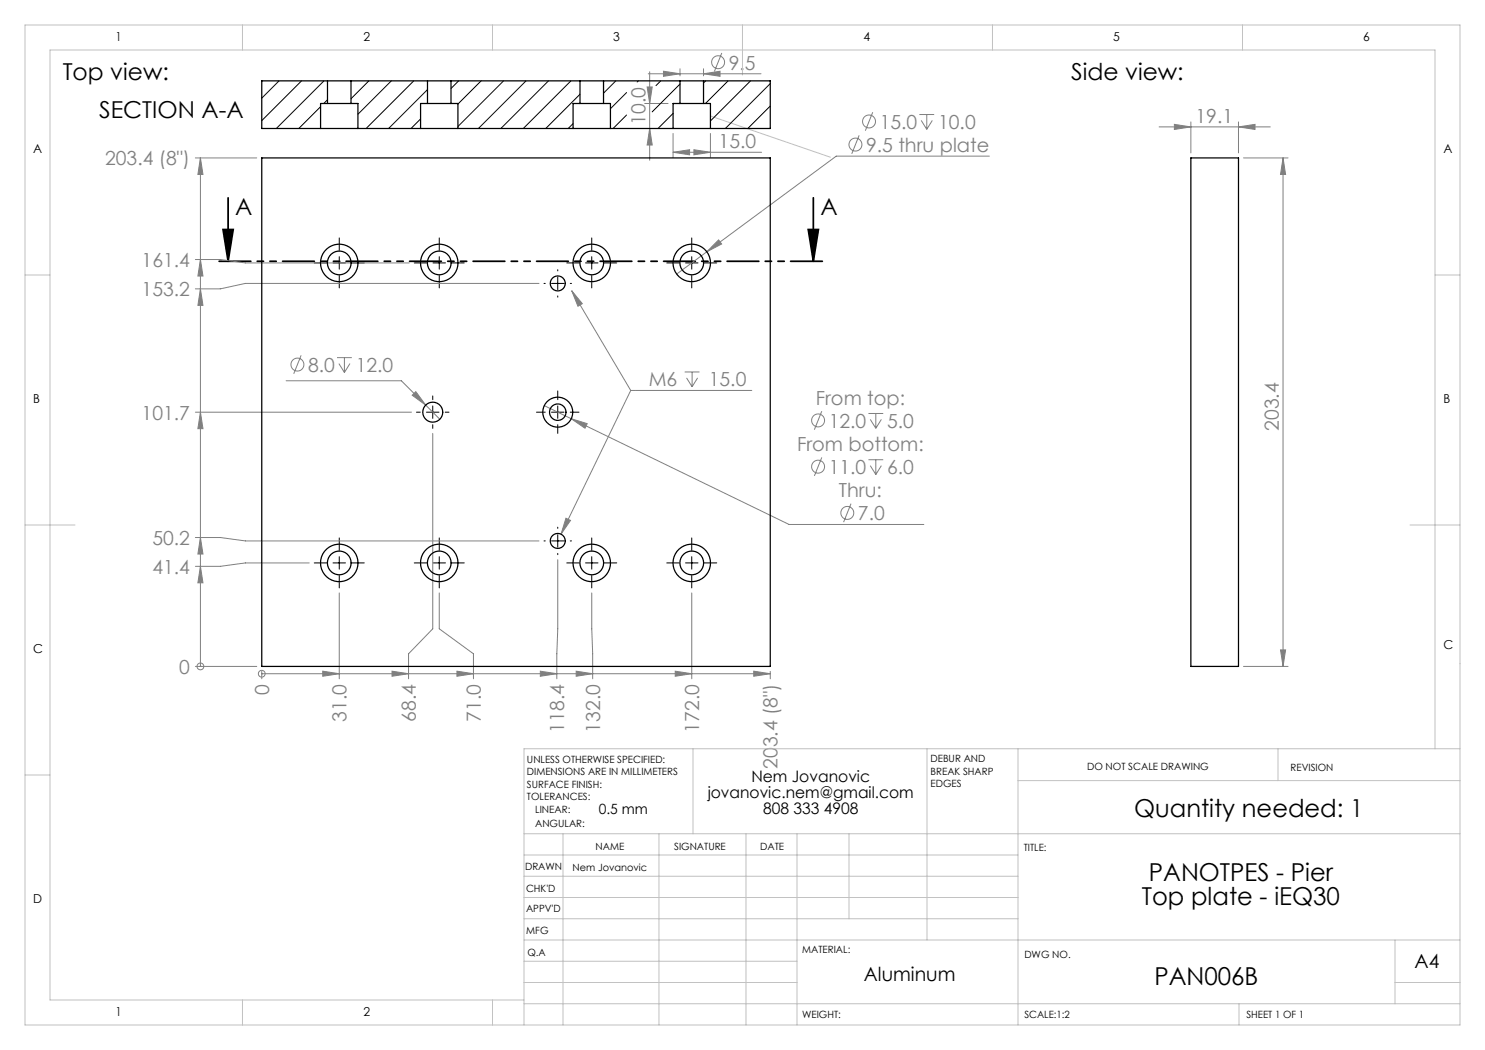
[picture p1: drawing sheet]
<svg xmlns="http://www.w3.org/2000/svg" width="297mm" height="210mm" viewBox="0 0 297 210" stroke-linecap="round" stroke-linejoin="round" font-family="sans-serif">
<g fill="none" stroke="#808080" stroke-width=".2">
<path d="M129.4 17.4h1l-.5 3.3zM129.6 14.8h22.6M129.9 14.3v17.7M132.7 14.2l3.3 .6-3.3 .5zM136 13.8v1.4M140.7 14.8l3.3-.6v1.1zM140.7 13.8v1.4M144.4 10.6l-1.5 3.7M39.1 31.6h12.3M40.1 31.6v101.7M40.1 31.6l.5 3.3h-1zM128.9 20.7h4.7"/>
<path d="M129.9 25.7l.5 3.3h-1zM134.6 30.5l3.3-.6v1.1zM134.6 26.7v4.8M134.6 30.5h17.7M138.8 29.9l3.3 .6-3.3 .5zM142.1 26.7v4.8M171.8 27.1l-1.5 3.7M174.5 22.4l-1.4 3.7M183.9 22.9h2.9M184.2 24.1l1.2 1.8M185.4 22.9v3M186.5 24.1l-1.1 1.8"/>
<path d="M197.9 31.2h-30.7l-25.8 19.2M231.8 25.4h22.2M234.9 24.9l3.3 .5-3.3 .5zM238.2 24.4v6.2M247.7 25.4l3.3-.5v1zM247.7 24.4v6.2M248.7 31.6h8.9M256.6 31.6l.5 3.3h-1zM256.6 31.6v101.7M39.1 51.9h5l5 .7h32.8M40.1 57.8l.5 3.3h-1zM40.1 51.9l.5 3.3h-1z"/>
<path d="M107.8 56.7h-58.7l-5 1.1h-5M114.3 58.2l2.2 2.5-.9 .6zM114.3 58.2l11.8 19.9M141.4 50.4l-6.1 4.4M143.7 48l.6 .8-2.9 1.6zM57.2 76.2h23.1l7.7 7.6M60.2 71.1l-1.5 3.7M67.4 71.5h3M67.8 72.7l1.1 1.8M68.9 71.5v3M70 72.7l-1.1 1.8M82.4 79l.8-.7 1.9 2.7z"/>
<path d="M126.1 78.1l-13.9 28.7M126.1 78.1h24.3M136.9 74.4h3M137.3 75.6l1.1 1.8M138.4 74.4v3M139.5 75.6l-1.1 1.8M39.1 82.4h43.2M40.1 82.4l.5 3.3h-1zM86.6 86.7v39.1l-4.9 5v5M108.9 81.1l48.9 23.8h27M114.3 83.7l3.1 1-.4 .9zM164.4 82.2l-1.5 3.7"/>
<path d="M164.4 91.5l-1.5 3.7M173.7 82.7h2.9M173.7 91.9h2.9M174.1 83.9l1.1 1.8M174.1 93.1l1.1 1.8M175.2 82.7v3M175.2 91.9v3M176.3 83.9l-1.1 1.8M176.3 93.1l-1.1 1.8M39.1 107.5h5l5 .7h58.7M40.1 113.3l.5 3.3h-1zM40.1 107.5l.5 3.3h-1z"/>
<path d="M61.9 112.6h-12.8l-5 .7h-5M67.9 118.6v17.2M87.9 118.6v7.2l6.8 5v5M111.6 111.9v13.9l-.2 10M113.2 103.6l.9 .5-1.9 2.7zM118.4 118.6l.1 17.2M138.4 118.6v17.2M170.2 100.7l-1.5 3.7M39.1 133.3h12.3M40.1 133.3h.1M52.4 134.7h.1M52.4 134.3v1.5"/>
<path d="M52.4 134.7h101.7M64.5 134.2l3.4 .5-3.4 .6zM78.4 134.2l3.3 .5-3.3 .6zM91.4 134.2l3.3 .5-3.3 .6zM108.1 134.2l3.3 .5-3.3 .6zM115.2 134.2l3.3 .5-3.3 .6zM135 134.2l3.4 .5-3.4 .6zM150.7 134.2l3.4 .5-3.4 .6zM154.1 134.3v1.5M248.7 133.3h8.9M256.1 130h1l-.5 3.3z"/>
<circle cx="143.6" cy="12.4" r="1.29"/>
<circle cx="171.1" cy="28.9" r="1.29"/>
<circle cx="173.8" cy="24.3" r="1.29"/>
<circle cx="59.5" cy="72.9" r="1.29"/>
<circle cx="163.6" cy="84.1" r="1.29"/>
<circle cx="163.6" cy="93.3" r="1.29"/>
<circle cx="169.5" cy="102.6" r="1.29"/>
<circle cx="40.1" cy="133.3" r=".68"/>
<circle cx="52.4" cy="134.7" r=".68"/>
</g>
<path d="M45.6 39.6v12.7M162.7 39.6v12.7M44.6 45.9h2l-1 6.4zM161.7 45.9h2l-1 6.4z" fill="none" stroke="#000" stroke-width=".35"/>
<g fill="none" stroke="#000" stroke-width=".2" stroke-dasharray="15.2 1.3 1.3 1.3">
<path d="M65.4 52.6h-2.5M67.9 50.1v-2.5M67.9 55.1v2.5M70.4 52.6h2.5M85.4 52.6h-2.5M87.9 50.1v-2.5M87.9 55.1v2.5M90.4 52.6h2.5M109.1 56.7h-.3M111.6 54.2v-.3M111.6 59.2v.2M114.1 56.7h.2"/>
<path d="M115.9 52.6h-2.5M118.4 50.1v-2.5M118.4 55.1v2.5M120.9 52.6h2.5M135.9 52.6h-2.5M138.4 50.1v-2.5M138.4 55.1v2.5M140.9 52.6h2.5M86.6 79.9v-.7M111.6 79.9v-1.7M84.1 82.4h-.8M86.6 84.9v.8"/>
<path d="M89.1 82.4h.7M109.1 82.4h-1.8M111.6 84.9v1.8M114.1 82.4h1.7M65.4 112.6h-2.5M67.9 110.1v-2.5M67.9 115.1v2.5M70.4 112.6h2.5M85.4 112.6h-2.5M87.9 110.1v-2.5M87.9 115.1v2.5M90.4 112.6h2.5"/>
<path d="M109.1 108.2h-.3M111.6 105.7v-.3M111.6 110.7v.2M114.1 108.2h.2M115.9 112.6h-2.5M118.4 110.1v-2.5M118.4 115.1v2.5M120.9 112.6h2.5M135.9 112.6h-2.5M138.4 110.1v-2.5M138.4 115.1v2.5M140.9 112.6h2.5"/>
</g>
<g fill="none" stroke="#000" stroke-width=".2">
<path d="M66.6 52.6h2.5M67.9 51.3v2.5M86.6 52.6h2.5M87.9 51.3v2.5M110.3 56.7h2.5M111.6 55.4v2.5M117.1 52.6h2.5M118.4 51.3v2.5M137.1 52.6h2.5M138.4 51.3v2.5M85.3 82.4h2.5M86.6 81.2v2.5"/>
<path d="M110.3 82.4h2.5M111.6 81.2v2.5M66.6 112.6h2.5M67.9 111.3v2.5M86.6 112.6h2.5M87.9 111.3v2.5M110.3 108.2h2.5M111.6 106.9v2.5M117.1 112.6h2.5M118.4 111.3v2.5M137.1 112.6h2.5M138.4 111.3v2.5"/>
</g>
<path d="M43.6 52.3h121.1" fill="none" stroke="#000" stroke-width=".35" stroke-dasharray="6.3 1.3 1.3 1.3 1.3 1.3" stroke-dashoffset="-.2"/>
<g fill="none" stroke="#c0c0c0" stroke-width=".2">
<path d="M5 5h287v200h-287zM48.5 5v5M98.5 5v5M148.5 5v10M198.5 5v5M248.5 5v5M142.1 23.2l24 8.2M5 55h5M287 55h5M5 105h10M282 105h10M5 155h5"/>
<path d="M138.6 149.8v17M185.4 149.8v38.2M203.6 149.8v55.2M203.6 156.1h88.4M255.6 149.8v6.3M287 149.8v-139.8h-277v190h94.8M292 149.8h-187.2v55.2M104.8 166.8h187.2M104.8 179.5h98.8M104.8 175.3h98.8M104.8 171h98.8M112.6 166.8v38.2"/>
<path d="M131.8 166.8v38.2M149.2 166.8v38.2M159.4 166.8v38.2M169.8 166.8v17M104.8 183.8h98.8M104.8 196.5h54.6M104.8 192.3h54.6M104.8 188h187.2M279 196.5h13M279 188v12.8M48.5 200v5M98.5 200v5"/>
<path d="M104.8 200.8h187.2M247.8 200.8v4.2"/>
</g>
<path d="M44.6 45.9h2l-1 6.4zM161.7 45.9h2l-1 6.4z" fill="#000"/>
<g fill="#808080">
<path d="M114.3 58.2l2.2 2.5-.9 .6zM113.2 103.6l.9 .5-1.9 2.7z"/>
<path d="M40.1 113.3l.5 3.3h-1zM40.1 107.5l.5 3.3h-1zM40.1 82.4l.5 3.3h-1zM40.1 57.8l.5 3.3h-1zM40.1 51.9l.5 3.3h-1zM40.1 31.6l.5 3.3h-1z"/>
<path d="M64.5 134.2l3.4 .5-3.4 .6zM78.4 134.2l3.3 .5-3.3 .6zM91.4 134.2l3.3 .5-3.3 .6zM108.1 134.2l3.3 .5-3.3 .6zM115.2 134.2l3.3 .5-3.3 .6zM135 134.2l3.4 .5-3.4 .6zM150.7 134.2l3.4 .5-3.4 .6z"/>
<path d="M247.7 25.4l3.3-.5v1zM234.9 24.9l3.3 .5-3.3 .5z"/>
<path d="M143.7 48l-2.3 2.4 2.9-1.6zM82.4 79l2.7 2-1.9-2.7zM114.3 83.7l2.7 1.9 .4-.9zM134.6 30.5l3.3-.6v1.1zM138.8 29.9l3.3 .6-3.3 .5zM132.7 14.2l3.3 .6-3.3 .5zM140.7 14.8l3.3-.6v1.1z"/>
<path d="M129.9 25.7l.5 3.3h-1zM129.4 17.4h1l-.5 3.3z"/>
<path d="M256.6 31.6l.5 3.3h-1zM256.1 130h1l-.5 3.3z"/>
</g>
<g fill="none" stroke="#000" stroke-width=".25">
<path d="M65.5 16.2h4.7M65.5 16.2h-13.1v9.5h11.7M65.5 16.2v4.5M70.2 16.2h15.3M70.2 16.2v4.5M85.5 16.2h4.7M85.5 16.2v4.5M90.2 16.2h25.8M90.2 16.2v4.5M116 16.2h4.7M116 16.2v4.5M120.7 16.2h15.3"/>
<path d="M120.7 16.2v4.5M136 16.2h4.7M136 16.2v4.5M140.7 16.2h13.4v9.5h-12M140.7 16.2v4.5M52.4 31.6h101.7v101.7h-101.7zM64.1 25.7h7.5M65.5 20.7h4.7M65.5 20.7h-1.4v5M70.2 20.7h1.4v5M71.6 25.7h12.5M84.1 25.7h7.5"/>
<path d="M85.5 20.7h4.7M85.5 20.7h-1.4v5M90.2 20.7h1.4v5M91.6 25.7h23M114.6 25.7h7.5M116 20.7h4.7M116 20.7h-1.4v5M120.7 20.7h1.4v5M122.1 25.7h12.5M134.6 25.7h7.5M136 20.7h4.7M136 20.7h-1.4v5"/>
<path d="M140.7 20.7h1.4v5M238.2 31.6h9.5v101.7h-9.5z"/>
<circle cx="67.9" cy="52.6" r="2.38"/>
<circle cx="67.9" cy="52.6" r="3.7"/>
<circle cx="87.9" cy="52.6" r="3.7"/>
<circle cx="87.9" cy="52.6" r="2.38"/>
<circle cx="111.6" cy="56.7" r="1.5"/>
<circle cx="118.4" cy="52.6" r="2.37"/>
<circle cx="118.4" cy="52.6" r="3.7"/>
<circle cx="138.4" cy="52.6" r="2.37"/>
<circle cx="138.4" cy="52.6" r="3.7"/>
<circle cx="86.6" cy="82.4" r="2"/>
<circle cx="111.6" cy="82.4" r="3"/>
<circle cx="111.6" cy="82.4" r="1.65"/>
<circle cx="67.9" cy="112.6" r="3.7"/>
<circle cx="67.9" cy="112.6" r="2.38"/>
<circle cx="87.9" cy="112.6" r="3.8"/>
<circle cx="87.9" cy="112.6" r="2.38"/>
<circle cx="111.6" cy="108.2" r="1.5"/>
<circle cx="118.4" cy="112.6" r="3.8"/>
<circle cx="118.4" cy="112.6" r="2.37"/>
<circle cx="138.4" cy="112.6" r="3.8"/>
<circle cx="138.4" cy="112.6" r="2.37"/>
</g>
<g fill="none" stroke="#000" stroke-width=".2">
<path d="M55.8 16.2l-3.4 3.4M60.3 16.2l-7.9 7.9M64.8 16.2l-9.5 9.5M65.5 20l-.7 .7M73.8 16.2l-3.6 3.5M78.3 16.2l-6.7 6.7M82.8 16.2l-9.6 9.5M85.5 17.9l-7.8 7.8M91.7 16.2l-1.5 1.5M96.2 16.2l-4.6 4.6M100.7 16.2l-9.1 9.1M105.2 16.2l-9.5 9.5"/>
<path d="M109.7 16.2l-9.5 9.5M114.2 16.2l-9.5 9.5M116 18.9l-6.8 6.8M123.2 16.2l-2.5 2.4M125.3 18.5l-3.2 3.2M127.7 16.2l-.3 .2M132.1 16.2l-.9 .9M136 16.8l-5.6 5.6M141.1 16.2l-.4 .4M145.6 16.2l-4.5 4.5M150.1 16.2l-8 8M154.1 16.7l-9 9"/>
<path d="M64.1 21.3l-4.3 4.4M84.1 23.8l-1.9 1.9M114.6 24.7l-1 1M125.3 23l-2.7 2.7M134.6 22.7l-3 3M154.1 21.2l-4.5 4.5"/>
</g>
<g font-size="4.9">
<text x="226.8" y="163.3">Quantity needed: 1</text>
<text x="229.8" y="176.1">PANOTPES - Pier</text>
<text x="228.4" y="181.1">Top plate - iEQ30</text>
<text x="230.9" y="196.9">PAN006B</text>
</g>
<g font-size="4.7">
<text x="12.5" y="15.9">Top view:</text>
<text x="214.2" y="15.9">Side view:</text>
<text x="19.8" y="23.7">SECTION A-A</text>
<text x="47" y="43">A</text>
<text x="164.1" y="43">A</text>
</g>
<g font-size="3.9" fill="#808080">
<text x="145.8" y="13.9">9.5</text>
<text x="129.1" y="25" transform="rotate(-90 129.1 25)">10.0</text>
<text x="143.7" y="29.6">15.0</text>
<text x="175.9" y="25.8">15.0</text>
<text x="187.6" y="25.8">10.0</text>
<text x="239.1" y="24.5">19.1</text>
<text x="21" y="33.1">203.4 (8&quot;)</text>
<text x="173.2" y="30.4">9.5 thru plate</text>
<text x="28.3" y="53.4">161.4</text>
<text x="28.3" y="59.2">153.2</text>
<text x="61.6" y="74.4">8.0</text>
<text x="71.2" y="74.4">12.0</text>
<text x="129.7" y="77.2">M6</text>
<text x="141.8" y="77.2">15.0</text>
<text x="28.3" y="83.9">101.7</text>
<text x="163.1" y="80.9">From top:</text>
<text x="165.8" y="85.6">12.0</text>
<text x="177.4" y="85.6">5.0</text>
<text x="255.8" y="86.2" transform="rotate(-90 255.8 86.2)">203.4</text>
<text x="159.4" y="90.2">From bottom:</text>
<text x="165.8" y="94.8">11.0</text>
<text x="177.4" y="94.8">6.0</text>
<text x="167.8" y="99.4">Thru:</text>
<text x="171.6" y="104.1">7.0</text>
<text x="30.5" y="109">50.2</text>
<text x="30.5" y="114.7">41.4</text>
<text x="35.8" y="134.8">0</text>
<text x="53.8" y="139" transform="rotate(-90 53.8 139)">0</text>
<text x="69.3" y="144.4" transform="rotate(-90 69.3 144.4)">31.0</text>
<text x="83.2" y="144.4" transform="rotate(-90 83.2 144.4)">68.4</text>
<text x="96.2" y="144.4" transform="rotate(-90 96.2 144.4)">71.0</text>
<text x="112.8" y="146.5" transform="rotate(-90 112.8 146.5)">118.4</text>
<text x="120" y="146.5" transform="rotate(-90 120 146.5)">132.0</text>
<text x="139.8" y="146.5" transform="rotate(-90 139.8 146.5)">172.0</text>
<text x="155.5" y="153.8" transform="rotate(-90 155.5 153.8)">203.4 (8&quot;)</text>
</g>
<g font-size="3.9">
<text x="172.8" y="196.1">Aluminum</text>
<text x="282.9" y="193.6">A4</text>
</g>
<g font-size="3.2">
<text x="141.5" y="159.5">jovanovic.nem@gmail.com</text>
<text x="150.3" y="156.4">Nem Jovanovic</text>
<text x="152.6" y="162.7">808 333 4908</text>
</g>
<text font-size="2.8" x="119.8" y="162.7">0.5 mm</text>
<g font-size="2.5">
<text x="23.1" y="8.2">1</text>
<text x="72.7" y="8.2">2</text>
<text x="122.7" y="8.2">3</text>
<text x="172.7" y="8.2">4</text>
<text x="222.7" y="8.2">5</text>
<text x="272.7" y="8.2">6</text>
<text x="6.7" y="30.7">A</text>
<text x="288.7" y="30.7">A</text>
<text x="6.7" y="80.7">B</text>
<text x="288.7" y="80.7">B</text>
<text x="6.7" y="130.7">C</text>
<text x="288.7" y="129.7">C</text>
<text x="6.7" y="180.7">D</text>
<text x="23.1" y="203.2">1</text>
<text x="72.7" y="203.2">2</text>
</g>
<g font-size="2">
<text x="105.4" y="152.6">UNLESS OTHERWISE SPECIFIED:</text>
<text x="105.4" y="155.1">DIMENSIONS ARE IN MILLIMETERS</text>
<text x="186.1" y="152.5">DEBUR AND</text>
<text x="186.1" y="155">BREAK SHARP</text>
<text x="217.4" y="154">DO NOT SCALE DRAWING</text>
<text x="258.1" y="154.2">REVISION</text>
<text x="105.4" y="157.6">SURFACE FINISH:</text>
<text x="105.4" y="160.1">TOLERANCES:</text>
<text x="186.1" y="157.5">EDGES</text>
<text x="107" y="165.4">ANGULAR:</text>
<text x="107" y="162.7">LINEAR:</text>
<text x="119.1" y="170">NAME</text>
<text x="134.8" y="169.9">SIGNATURE</text>
<text x="152" y="169.9">DATE</text>
<text x="204.8" y="170.2">TITLE:</text>
<text x="105" y="174.1">DRAWN</text>
<text x="105.2" y="178.3">CHK'D</text>
<text x="114.5" y="174.1">Nem Jovanovic</text>
<text x="105.2" y="182.4">APPV'D</text>
<text x="105.3" y="186.8">MFG</text>
<text x="105.5" y="191.1">Q.A</text>
<text x="160.4" y="190.5">MATERIAL:</text>
<text x="204.9" y="191.6">DWG NO.</text>
<text x="160.4" y="203.5">WEIGHT:</text>
<text x="204.9" y="203.6">SCALE:1:2</text>
<text x="249.3" y="203.6">SHEET 1 OF 1</text>
</g>
</svg>
